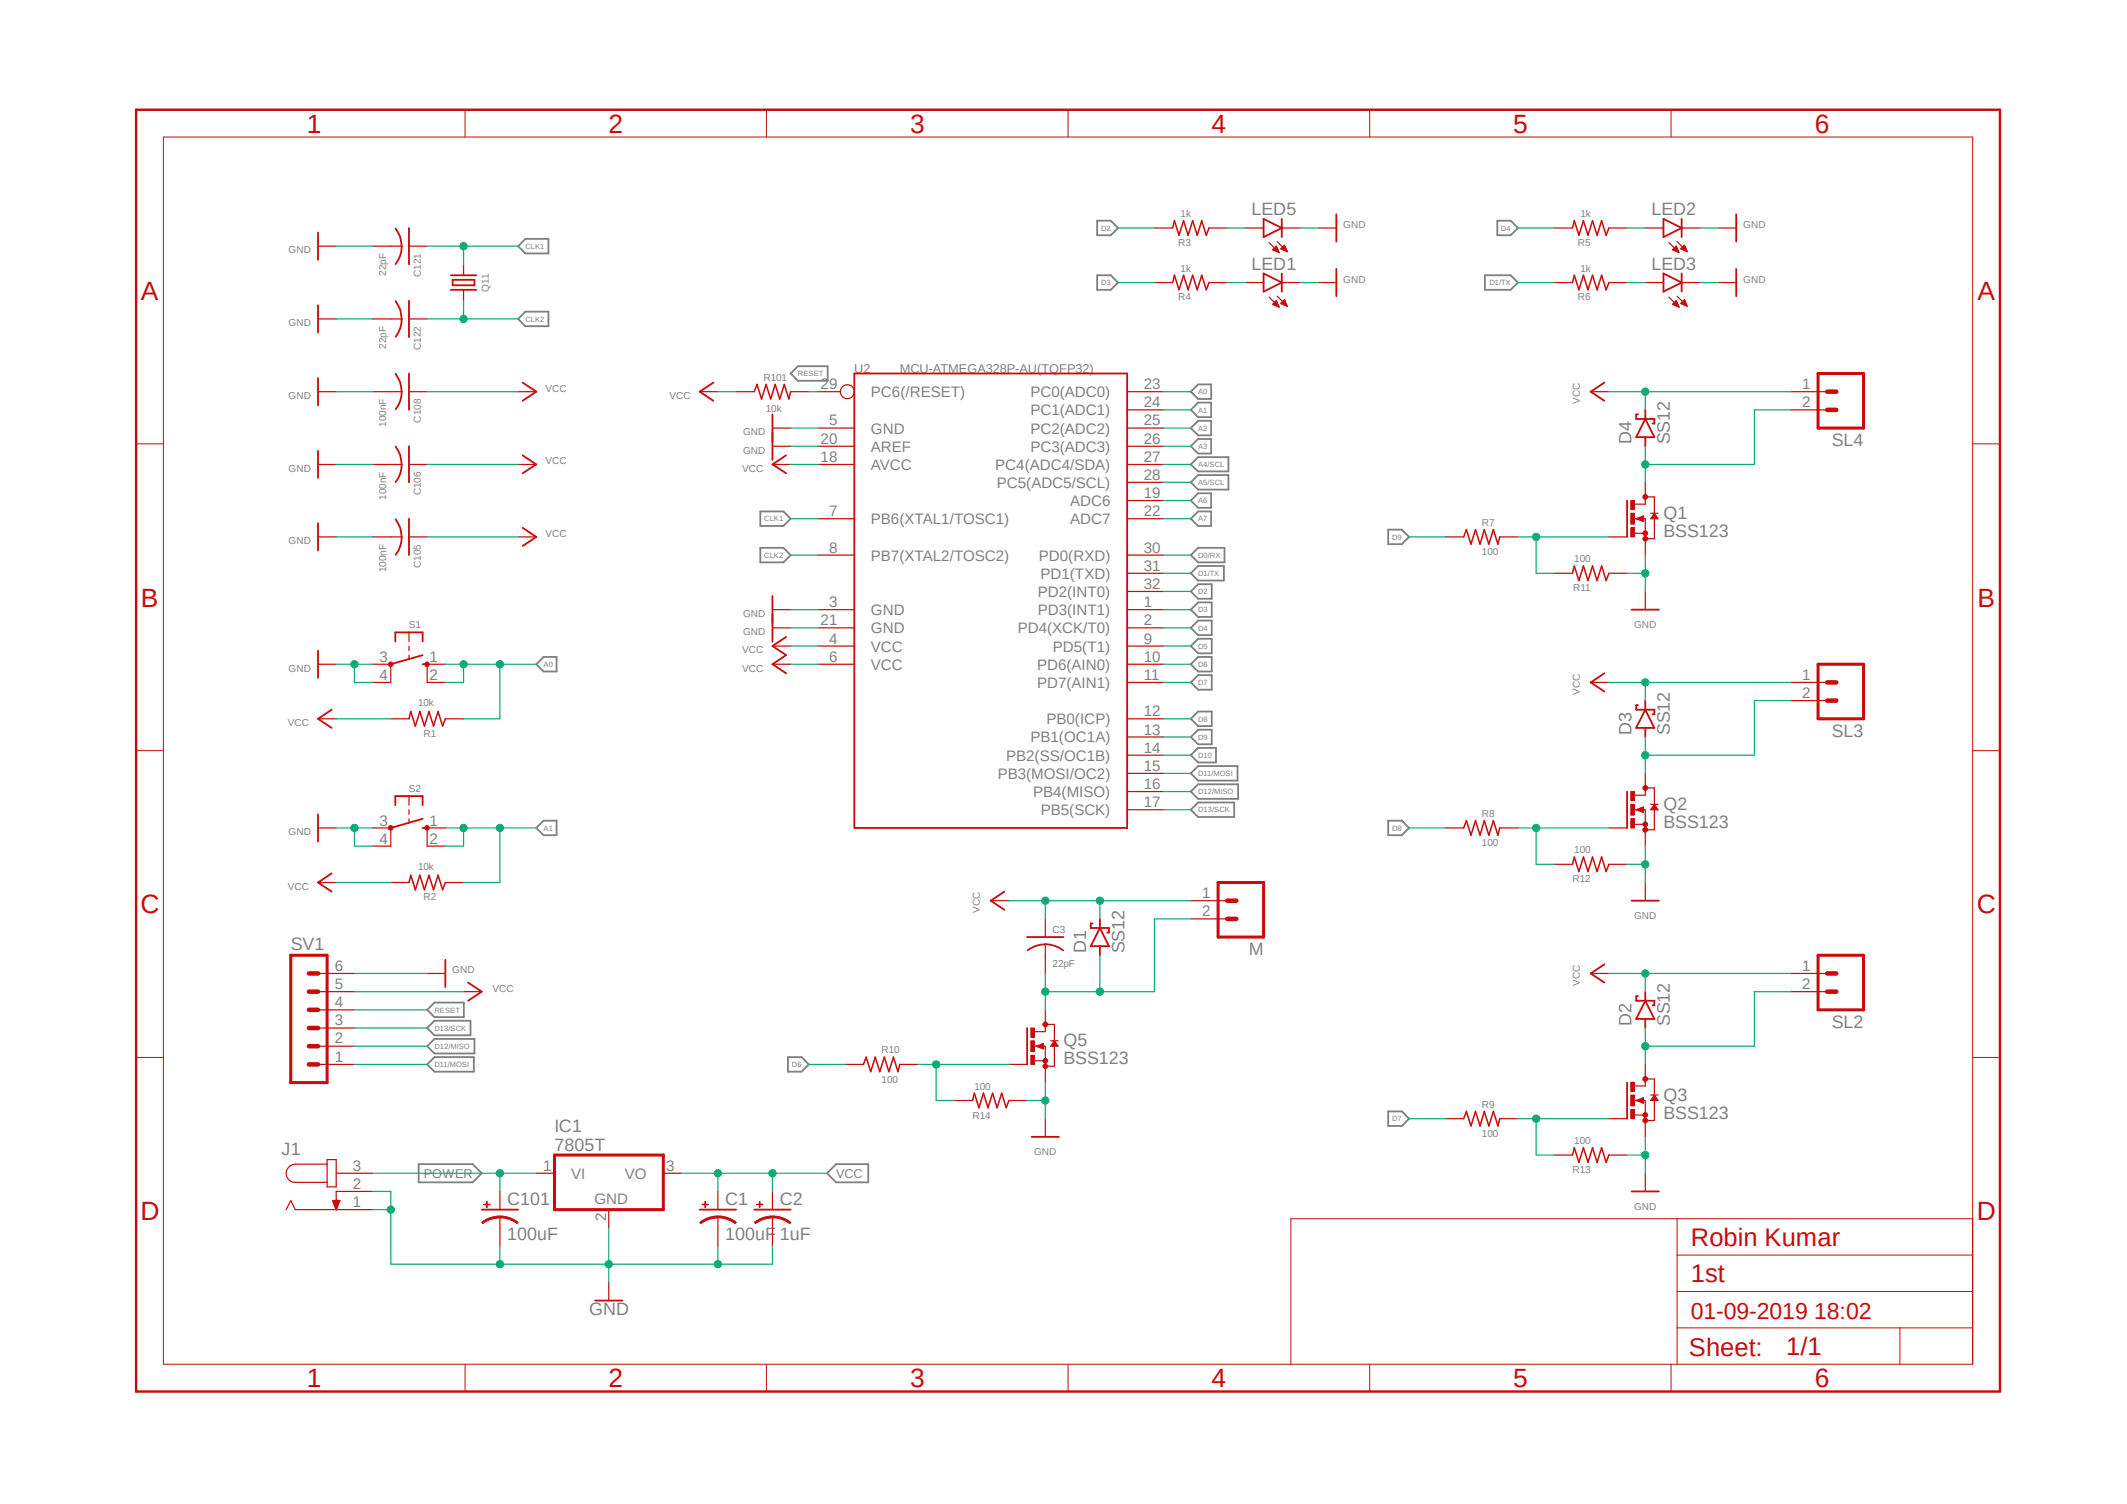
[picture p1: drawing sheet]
<svg xmlns="http://www.w3.org/2000/svg" width="297mm" height="210mm" viewBox="0 0 297 210" stroke-linecap="round" stroke-linejoin="round" font-family="sans-serif">
<path d="M18.5 15l261.2 179.9M279.7 15l-261.2 179.9" fill="none" stroke="#fff" stroke-width=".14"/>
<g fill="none" stroke="#808080" stroke-width=".25">
<path d="M72.3 34.4l1.1-1h3.2v2h-3.2zM153.2 38.4h1.9l1 1.1-1 1h-1.9zM153.2 30.8h1.9l1 1-1 1.1h-1.9zM207.3 38.4h3.6l1.1 1.1-1.1 1h-3.6zM209.1 30.8h1.8l1.1 1-1.1 1.1h-1.8zM73.4 43.5h3.2v2.1h-3.2l-1.1-1.1zM110.4 52.2l1-1.1h4.2v2.1h-4.2zM166.3 54.7l1-1h1.8v2h-1.8zM166.3 57.2l1-1h1.8v2.1h-1.8zM166.3 59.8l1-1h1.8v2h-1.8zM106.2 71.4h3.2l1 1-1 1h-3.2zM106.2 76.5h3.2l1 1-1 1h-3.2z"/>
<path d="M166.3 72.4l1-1h1.8v2h-1.8zM166.3 77.5l1-1h3.7v2h-3.7zM166.3 62.3l1-1h1.8v2h-1.8zM166.3 69.9l1-1h1.8v2h-1.8zM166.3 67.4l1-1.1h4.2v2.1h-4.2zM166.3 64.9l1-1.1h4.2v2h-4.2zM193.8 74h1.9l1.1 1-1.1 1h-1.9zM75.9 91.7h1.8v2.1h-1.8l-1-1zM166.3 80.1l1-1.1h3.6v2.1h-3.6zM166.3 85.1l1-1h1.9v2h-1.9zM166.3 82.6l1-1h1.9v2h-1.9zM166.3 87.7l1-1h1.9v2h-1.9z"/>
<path d="M166.3 90.2l1-1h1.9v2h-1.9zM166.3 92.8l1-1.1h1.9v2.1h-1.9zM166.3 95.3l1-1h1.9v2h-1.9zM74.9 115.6l1-1h1.8v2h-1.8zM166.3 100.4l1-1h1.9v2h-1.9zM166.3 102.9l1-1h1.9v2h-1.9zM166.3 105.5l1-1.1h2.5v2.1h-2.5zM166.3 113.1l1-1h5v2h-5zM166.3 110.5l1-1h5.6v2h-5.6zM166.3 108l1-1h5.5v2h-5.5zM193.8 114.6h1.9l1.1 1-1.1 1h-1.9zM60.7 140h4.1v2h-4.1l-1.1-1z"/>
<path d="M59.6 146.1l1.1-1h5.6v2h-5.6zM60.7 147.6h5.5v2h-5.5l-1.1-1zM60.7 142.5h5v2.1h-5l-1.1-1zM110 147.6h1.9l1 1-1 1h-1.9zM193.8 155.2h1.9l1.1 1-1.1 1h-1.9zM58.5 162.6h7.5l1.3 1.2-1.3 1.3h-7.5zM115.5 163.8l1.3-1.2h4.4v2.5h-4.4z"/>
</g>
<path d="M55.2 31.9a4 4 0 0 1 0 5M57.1 31.8v5.1M62.9 38.4h3.6M63.2 39.1h3.1v.7h-3.1zM55.2 42a4.1 4.1 0 0 1 0 5M57.1 42v5.1M62.9 40.5h3.6M99.6 53.4l-1.9 1.3 1.9 1.3M119.3 52.2h38.1v63.4h-38.1zM67.3 168.9h5" fill="none" stroke="#c90b0b" stroke-width=".25"/>
<g fill="none" stroke="#c90b0b" stroke-width=".17">
<path d="M52 34.4h4.1M57.1 34.4h2.5M64.7 36.9v1.5M52 44.5h4.1M57.1 44.5h2.5M64.7 40.5v1.5M97.7 54.7h2.5M102.8 54.7h2.5M110.4 54.7h2.5M114.2 59.8h5.1M114.2 54.7h3.1M157.4 59.8h5.1"/>
<path d="M157.4 57.2h5.1M157.4 54.7h5.1M114.2 77.5h5.1M114.2 72.4h5.1M114.2 62.3h5.1M114.2 64.9h5.1M157.4 77.5h5.1M157.4 72.4h5.1M157.4 62.3h5.1M157.4 64.9h5.1M157.4 69.9h5.1M157.4 67.4h5.1"/>
<path d="M114.2 85.1h5.1M114.2 87.7h5.1M114.2 90.2h5.1M114.2 92.8h5.1M157.4 85.1h5.1M157.4 87.7h5.1M157.4 90.2h5.1M157.4 92.8h5.1M157.4 95.3h5.1M157.4 82.6h5.1M157.4 80.1h5.1M157.4 113.1h5.1"/>
<path d="M157.4 110.5h5.1M157.4 108h5.1M157.4 105.5h5.1M157.4 102.9h5.1M157.4 100.4h5.1M44.4 138.5h5.1M44.4 135.9h5.1M44.4 148.6h5.1M44.4 146.1h5.1M44.4 143.6h5.1M44.4 141h5.1M69.8 169.9v1.5"/>
<path d="M74.9 163.8h2.5M85 168.9v2.5M92.6 163.8h2.6"/>
<circle cx="118.3" cy="54.7" r=".98"/>
</g>
<path d="M105.3 54.7l.4-1 .6 2 .7-2 .6 2 .6-2 .7 2 .6-2 .7 2 .2-1" fill="none" stroke="#c90b0b" stroke-width=".21"/>
<path d="M40.6 133.4h5.1v17.8h-5.1zM77.4 161.3h15.2v7.6h-15.2z" fill="none" stroke="#c90b0b" stroke-width=".42"/>
<path d="M43.1 138.5h1.3M43.1 135.9h1.3M43.1 143.6h1.3M43.1 146.1h1.3M43.1 148.6h1.3M43.1 141h1.3" fill="none" stroke="#c90b0b" stroke-width=".64"/>
<path d="M69.8 169.8a4 4 0 0 1 2.5 .9l-.1 .2a4.1 4.1 0 0 0-2.4-.8z" fill-rule="evenodd" fill="#c90b0b"/>
<path d="M69.8 169.8a4 4 0 0 1 2.5 .9l-.1 .2a4.1 4.1 0 0 0-2.4-.8z" fill="none" stroke="#c90b0b" stroke-width=".14"/>
<path d="M67.3 170.7a3.6 3.6 0 0 1 2.5-.9v.3a4.1 4.1 0 0 0-2.4 .8z" fill-rule="evenodd" fill="#c90b0b"/>
<path d="M67.3 170.7a3.6 3.6 0 0 1 2.5-.9v.3a4.1 4.1 0 0 0-2.4 .8z" fill="none" stroke="#c90b0b" stroke-width=".14"/>
<path d="M67.6 168.1h.8v.1h-.8z" fill-rule="evenodd" fill="#c90b0b"/>
<path d="M67.6 168.1h.8v.1h-.8z" fill="none" stroke="#c90b0b" stroke-width=".14"/>
<path d="M67.9 167.8h.1v.8h-.1z" fill-rule="evenodd" fill="#c90b0b"/>
<g fill="none" stroke="#c90b0b" stroke-width=".14">
<path d="M22.8 19.1h252.7v171.4h-252.7zM64.9 15.3v3.8M107 15.3v3.8M149.1 15.3v3.8M191.3 15.3v3.8M233.3 15.3v3.8M19 62h3.8M275.5 62h3.8M19 104.8h3.8M275.5 104.8h3.8M19 147.7h3.8M275.5 147.7h3.8"/>
<path d="M67.9 167.8h.1v.8h-.1zM234.2 170.2v20.3M234.2 175.3h41.3M275.5 170.2h-95.2v20.3M64.9 190.5v3.8M107 190.5v3.8M149.1 190.5v3.8M191.3 190.5v3.8M233.3 190.5v3.8M234.2 185.4h41.3M234.2 180.3h41.3M265.3 185.4v5.1"/>
</g>
<g fill="none" stroke="#c90b0b" stroke-width=".17">
<path d="M161.2 39.5h2.5M161.2 31.8h2.5M168.8 39.5h2.6M168.8 31.8h2.6M173.9 39.5h2.5M173.9 31.8h2.5M177.2 33.9l1.4 1.4M177.7 34.8h.7M177.8 34.9h.6M177.8 34.8h.6M177.9 34.7h.5M178 34.6h.3"/>
<path d="M178.1 35h.4M178.1 34.5h.2M178.2 34.4h.1M178.2 34.4l.4 .9-.9-.4zM178.3 35.1h.2M178.4 33.7l1.3 1.4M178.5 35.2h.1M178.9 34.8h.7M178.9 34.8l.8 .3M178.9 34.8l.5-.6 .3 .9M178.9 34.7h.6M179 39.5h2.5"/>
<path d="M179 31.8h2.5M179 34.6h.5M179.1 34.8h.5M179.1 34.5h.4M179.2 34.4h.2M179.3 34.9h.4M179.3 34.3h.1M179.5 35h.2M179.7 35.1h.1M217 39.5h2.6M217 31.8h2.6M224.7 39.5h2.5"/>
<path d="M224.7 31.8h2.5M229.7 39.5h2.6M229.7 31.8h2.6M233 33.9l1.4 1.4M233.6 34.9l.5-.5 .3 .9zM233.6 34.8h.7M233.7 34.8h.5M233.7 34.9h.6M233.8 34.7h.4M233.8 34.6h.3M233.9 35h.5M233.9 34.5h.2"/>
<path d="M234 34.4h.1M234.1 35.1h.3M234.2 33.7l1.4 1.4M234.3 35.2h.1M234.7 34.8l.5-.6 .4 .9zM234.7 34.8h.7M234.8 34.7h.6M234.8 39.5h2.6M234.8 31.8h2.6M234.9 34.6h.5M234.9 34.8h.6M234.9 34.5h.4"/>
<path d="M235 34.4h.3M235.2 34.9h.3M235.2 34.3h.1M235.3 35h.2M235.5 35.1h.1M52 54.7h4.1M57.1 54.7h2.5M72.3 54.7h2.6M177.2 41.5l1.4 1.4M177.7 42.5l.9 .4M177.7 42.5l.5-.5 .4 .9M177.7 42.5h.7"/>
<path d="M177.8 42.4h.6M177.9 42.6h.6M177.9 42.3h.5M178 42.2h.3M178.1 42.1h.2M178.1 42.7h.4M178.1 42h.1M178.3 42.8h.3M178.4 41.4l1.3 1.4M178.5 42.8h.1M178.9 42.4h.7M178.9 42.3h.6"/>
<path d="M179 42.2h.5M179.1 42.1h.4M179.1 42.5h.5M179.2 42h.3M179.2 42h.2M179.3 42.6h.4M179.4 41.9l-.5 .5 .8 .4M179.4 41.9l.3 .9M179.4 41.9h.1M179.5 42.7h.2M233 41.5l1.4 1.4M233.6 42.5h.7"/>
<path d="M233.6 42.5l.8 .4M233.6 42.5l.5-.5 .3 .9M233.7 42.4h.5M233.8 42.6h.5M233.8 42.3h.4M233.8 42.2h.4M233.9 42.1h.2M234 42.7h.4M234 42h.1M234.2 42.8h.2M234.2 41.4l1.4 1.4M234.4 42.8h.1"/>
<path d="M234.8 42.4h.7M234.8 42.3h.6M234.9 42.2h.5M234.9 42.1h.4M235 42.5h.5M235 42h.3M235.1 42h.1M235.2 42.6h.3M235.2 41.9l-.5 .5 .9 .4M235.2 41.9l.4 .9M235.2 41.9h.1M235.4 42.7h.1"/>
<path d="M52 64.9h4.1M52 75h4.1M57.1 64.9h2.5M57.1 75h2.5M72.3 64.9h2.6M72.3 75h2.6M59.6 135.9h2.6M69.8 166.4v2.5M69.8 171.4v2.6M85 179.1v2.5M100.2 169.9v1.5"/>
</g>
<g fill="none" stroke="#c90b0b" stroke-width=".25">
<path d="M176.4 38.2l2.6 1.3-2.6 1.2zM176.4 30.6l2.6 1.2-2.6 1.3zM179 30.6v2.5M179 38.2v2.5M232.3 30.6l2.5 1.2-2.5 1.3zM232.3 38.2l2.5 1.3-2.5 1.2zM234.8 30.6v2.5M234.8 38.2v2.5M55.2 52.2a4 4 0 0 1 0 4.9M57.1 52.2v5M73 53.4l1.9 1.3-1.9 1.3M55.2 62.4a4 4 0 0 1 0 4.9"/>
<path d="M55.2 72.5a4 4 0 0 1 0 5M57.1 62.3v5.1M57.1 72.4v5.1M73 73.7l1.9 1.3-1.9 1.2M73 63.6l1.9 1.3-1.9 1.2M62.2 134v3.8M97.7 168.9h5.1M83.1 181.6h3.8"/>
</g>
<path d="M163.7 39.5l.3-1.1 .6 2.1 .7-2.1 .6 2.1 .6-2.1 .7 2.1 .6-2.1 .6 2.1 .4-1M163.7 31.8l.3-1 .6 2.1 .7-2.1 .6 2.1 .6-2.1 .7 2.1 .6-2.1 .6 2.1 .4-1.1M219.6 31.8l.2-1 .7 2.1 .6-2.1 .6 2.1 .7-2.1 .6 2.1 .6-2.1 .7 2.1 .4-1.1M219.6 39.5l.2-1.1 .7 2.1 .6-2.1 .6 2.1 .7-2.1 .6 2.1 .6-2.1 .7 2.1 .4-1" fill="none" stroke="#c90b0b" stroke-width=".21"/>
<path d="M19 15.3h260.3v179h-260.3z" fill="none" stroke="#c90b0b" stroke-width=".34"/>
<path d="M100.2 169.8a4 4 0 0 1 2.6 .9l-.1 .2a4.1 4.1 0 0 0-2.5-.8z" fill-rule="evenodd" fill="#c90b0b"/>
<path d="M100.2 169.8a4 4 0 0 1 2.6 .9l-.1 .2a4.1 4.1 0 0 0-2.5-.8z" fill="none" stroke="#c90b0b" stroke-width=".14"/>
<path d="M97.7 170.7a3.9 3.9 0 0 1 2.5-.9v.3a4.1 4.1 0 0 0-2.3 .8z" fill-rule="evenodd" fill="#c90b0b"/>
<path d="M97.7 170.7a3.9 3.9 0 0 1 2.5-.9v.3a4.1 4.1 0 0 0-2.3 .8z" fill="none" stroke="#c90b0b" stroke-width=".14"/>
<path d="M98 168.1h.9v.1h-.9z" fill-rule="evenodd" fill="#c90b0b"/>
<path d="M98 168.1h.9v.1h-.9z" fill="none" stroke="#c90b0b" stroke-width=".14"/>
<path d="M98.4 167.8h.1v.8h-.1z" fill-rule="evenodd" fill="#c90b0b"/>
<path d="M98.4 167.8h.1v.8h-.1z" fill="none" stroke="#c90b0b" stroke-width=".14"/>
<path d="M100.2 166.4v2.5M100.2 171.4v2.6M107.9 169.9v1.5" fill="none" stroke="#c90b0b" stroke-width=".17"/>
<path d="M105.3 168.9h5.1" fill="none" stroke="#c90b0b" stroke-width=".25"/>
<path d="M107.9 169.8a4 4 0 0 1 2.5 .9l-.1 .2a4.1 4.1 0 0 0-2.4-.8z" fill-rule="evenodd" fill="#c90b0b"/>
<path d="M107.9 169.8a4 4 0 0 1 2.5 .9l-.1 .2a4.1 4.1 0 0 0-2.4-.8z" fill="none" stroke="#c90b0b" stroke-width=".14"/>
<path d="M105.3 170.7a3.9 3.9 0 0 1 2.6-.9v.3a4.1 4.1 0 0 0-2.4 .8z" fill-rule="evenodd" fill="#c90b0b"/>
<path d="M105.3 170.7a3.9 3.9 0 0 1 2.6-.9v.3a4.1 4.1 0 0 0-2.4 .8z" fill="none" stroke="#c90b0b" stroke-width=".14"/>
<path d="M105.7 168.1h.8v.1h-.8z" fill-rule="evenodd" fill="#c90b0b"/>
<path d="M105.7 168.1h.8v.1h-.8z" fill="none" stroke="#c90b0b" stroke-width=".14"/>
<path d="M106 167.8h.1v.8h-.1z" fill-rule="evenodd" fill="#c90b0b"/>
<path d="M106 167.8h.1v.8h-.1z" fill="none" stroke="#c90b0b" stroke-width=".14"/>
<g fill="none" stroke="#c90b0b" stroke-width=".17">
<path d="M44.4 34.4h2.5M184.1 39.5h2.5M184.1 31.8h2.5M239.9 39.5h2.5M239.9 31.8h2.5M44.4 44.5h2.5M44.4 54.7h2.5M107.9 59.8h2.5M44.4 64.9h2.5M44.4 75h2.5M107.9 62.3h2.5M107.9 64.9h2.5"/>
<path d="M107.9 92.8h2.5M107.9 90.2h2.5M107.9 87.7h2.5M107.9 85.1h2.5M64.7 138.5h2.6M107.9 166.4v2.5M107.9 171.4v2.6"/>
</g>
<g fill="none" stroke="#c90b0b" stroke-width=".25">
<path d="M44.4 32.5v3.8M186.6 29.9v3.8M186.6 37.5v3.9M242.4 29.9v3.8M242.4 37.5v3.9M44.4 42.6v3.8M44.4 52.8v3.8M107.9 57.9v6.3M44.4 62.9v3.8M44.4 73.1v3.8M109.8 63.6l-1.9 1.3 1.9 1.2M107.9 83.2v6.4"/>
<path d="M109.8 88.9l-1.9 1.3 1.9 1.3-1.9 1.3 1.9 1.2M65.4 137.2l1.9 1.3-1.9 1.2"/>
</g>
<path d="M54.3 92.5l.3-.1 .2 .1 .1 .3-.1 .2-.2 .1-.3-.1-.1-.2z" fill-rule="evenodd" fill="#c90b0b"/>
<path d="M54.3 92.5l.3-.1 .2 .1 .1 .3-.1 .2-.2 .1-.3-.1-.1-.2z" fill="none" stroke="#c90b0b" stroke-width=".14"/>
<path d="M59.4 92.5l.2-.1 .3 .1v.3v.2l-.3 .1-.2-.1-.1-.2z" fill-rule="evenodd" fill="#c90b0b"/>
<path d="M59.4 92.5l.2-.1 .3 .1v.3v.2l-.3 .1-.2-.1-.1-.2z" fill="none" stroke="#c90b0b" stroke-width=".14"/>
<path d="M55.2 89.6v-1.3h3.8v1.3M59 92.8h.6M59 91.5l-4.4 1.3" fill="none" stroke="#c90b0b" stroke-width=".25"/>
<path d="M52 92.8h2.6v2.5h-2.6M57.1 88.3v1.3M57.1 90.2v.6M57.1 91.5v.6M62.2 92.8h-2.6v2.5h2.6" fill="none" stroke="#c90b0b" stroke-width=".17"/>
<path d="M54.3 115.4l.3-.1 .2 .1 .1 .2-.1 .2-.2 .2-.3-.2-.1-.2z" fill-rule="evenodd" fill="#c90b0b"/>
<path d="M54.3 115.4l.3-.1 .2 .1 .1 .2-.1 .2-.2 .2-.3-.2-.1-.2z" fill="none" stroke="#c90b0b" stroke-width=".14"/>
<path d="M59.4 115.4l.2-.1 .3 .1v.2v.2l-.3 .2-.2-.2-.1-.2z" fill-rule="evenodd" fill="#c90b0b"/>
<path d="M59.4 115.4l.2-.1 .3 .1v.2v.2l-.3 .2-.2-.2-.1-.2z" fill="none" stroke="#c90b0b" stroke-width=".14"/>
<path d="M227.2 69.9v5.1M228.7 72.4l.7 .3v-.5l-.5 .2M231 71.9l.3 .4h-.5zM44.4 90.8v3.9M46.3 99.1l-1.9 1.3 1.9 1.2M44.4 113.7v3.8M55.2 112.4v-1.2h3.8v1.2M59 115.6h.6M59 114.3l-4.4 1.3M46.3 122l-1.9 1.2 1.9 1.3" fill="none" stroke="#c90b0b" stroke-width=".25"/>
<g fill="none" stroke="#c90b0b" stroke-width=".17">
<path d="M228.2 74.5h1.5M228.5 72.4l1-.3v.7zM229.7 69.4h1.3v5.8h-1.3v-2.8h-1.5M229.7 69.9v.5h-1.5M230.5 71.7h1M231 71.7l.5 .7h-1zM44.4 92.8h2.5M44.4 115.6h2.5M44.4 100.4h2.5M52 115.6h2.6v2.6h-2.6M54.6 100.4h2.5M57.1 111.2v1.2"/>
<path d="M57.1 113.1v.6M57.1 114.3v.7M62.2 115.6h-2.6v2.6h2.6M62.2 100.4h2.5M44.4 123.2h2.5M54.6 123.2h2.5M62.2 123.2h2.5M40 168.9l.6-1.3 .6 1.3h10.8M45.7 162.6h-4.5a1.27 1.27 0 0 0-1.2 1.2 1.27 1.27 0 0 0 1.2 1.3h4.5M45.7 161.9h1.2v3.8h-1.2zM46.4 167.6h1.1l-.6 1.3zM46.5 167.8h.9"/>
<path d="M46.5 167.9h.8M46.5 167.9h.9M46.6 168h.7M46.6 168.1h.7M46.7 168.2h.5M46.7 168.3h.5M46.7 168.4h.4M46.7 168.4h.5M46.8 168.5h.3M46.8 168.7h.2M46.9 168.7h.1M46.9 168.8h.1"/>
<path d="M46.9 163.8h5.1M46.9 168.9l.1 .1M52 166.4h-5.1v2.5"/>
</g>
<path d="M57.1 100.4l.3-1 .6 2 .6-2 .7 2 .6-2 .6 2 .7-2 .6 2 .4-1M57.1 123.2l.3-1 .6 2 .6-2 .7 2 .6-2 .6 2 .7-2 .6 2 .4-1" fill="none" stroke="#c90b0b" stroke-width=".21"/>
<circle cx="229.7" cy="75.2" r=".33" fill="#c90b0b"/>
<circle cx="229.7" cy="75.2" r=".33" fill="none" stroke="#c90b0b" stroke-width=".14"/>
<circle cx="229.7" cy="74.5" r=".33" fill="#c90b0b"/>
<circle cx="229.7" cy="74.5" r=".33" fill="none" stroke="#c90b0b" stroke-width=".14"/>
<circle cx="229.7" cy="69.4" r=".33" fill="#c90b0b"/>
<circle cx="229.7" cy="69.4" r=".33" fill="none" stroke="#c90b0b" stroke-width=".14"/>
<path d="M227.7 69.9h.5v1.3h-.5z" fill-rule="evenodd" fill="#c90b0b"/>
<path d="M227.7 69.9h.5v1.3h-.5z" fill="none" stroke="#c90b0b" stroke-width=".14"/>
<path d="M227.7 73.7h.5v1.3h-.5z" fill-rule="evenodd" fill="#c90b0b"/>
<path d="M227.7 73.7h.5v1.3h-.5z" fill="none" stroke="#c90b0b" stroke-width=".14"/>
<path d="M227.7 71.7h.5v1.5h-.5z" fill-rule="evenodd" fill="#c90b0b"/>
<path d="M227.7 71.7h.5v1.5h-.5z" fill="none" stroke="#c90b0b" stroke-width=".14"/>
<path d="M224.7 75h2.5M229.7 67.4v2.5M229.7 75v2.5M228.2 115.1h1.5M228.5 113.1l1-.4v.8zM229.7 110.5v.5h-1.5M229.7 110h1.3v5.9h-1.3v-2.8h-1.5M230.5 112.3h1M231 112.3l.5 .8h-1z" fill="none" stroke="#c90b0b" stroke-width=".17"/>
<path d="M227.2 110.5v5.1M228.7 113.1l.7 .2v-.5l-.5 .3M231 112.6l.3 .3h-.5z" fill="none" stroke="#c90b0b" stroke-width=".25"/>
<circle cx="229.7" cy="115.9" r=".33" fill="#c90b0b"/>
<circle cx="229.7" cy="115.9" r=".33" fill="none" stroke="#c90b0b" stroke-width=".14"/>
<circle cx="229.7" cy="115.1" r=".33" fill="#c90b0b"/>
<circle cx="229.7" cy="115.1" r=".33" fill="none" stroke="#c90b0b" stroke-width=".14"/>
<circle cx="229.7" cy="110" r=".33" fill="#c90b0b"/>
<circle cx="229.7" cy="110" r=".33" fill="none" stroke="#c90b0b" stroke-width=".14"/>
<path d="M227.7 110.5h.5v1.3h-.5z" fill-rule="evenodd" fill="#c90b0b"/>
<path d="M227.7 110.5h.5v1.3h-.5z" fill="none" stroke="#c90b0b" stroke-width=".14"/>
<path d="M227.7 114.3h.5v1.3h-.5z" fill-rule="evenodd" fill="#c90b0b"/>
<path d="M227.7 114.3h.5v1.3h-.5z" fill="none" stroke="#c90b0b" stroke-width=".14"/>
<path d="M227.7 112.3h.5v1.5h-.5z" fill-rule="evenodd" fill="#c90b0b"/>
<path d="M227.7 112.3h.5v1.5h-.5z" fill="none" stroke="#c90b0b" stroke-width=".14"/>
<path d="M224.7 115.6h2.5M229.7 108v2.5M229.7 115.6v2.6M228.2 155.7h1.5M228.5 153.7l1-.4v.8zM229.7 151.2v.4h-1.5M229.7 150.7h1.3v5.8h-1.3v-2.8h-1.5M230.5 152.9h1M231 152.9l.5 .8h-1z" fill="none" stroke="#c90b0b" stroke-width=".17"/>
<path d="M227.2 151.2v5M228.7 153.7l.7 .2v-.5l-.5 .3M231 153.2l.3 .3h-.5z" fill="none" stroke="#c90b0b" stroke-width=".25"/>
<circle cx="229.7" cy="156.5" r=".33" fill="#c90b0b"/>
<circle cx="229.7" cy="156.5" r=".33" fill="none" stroke="#c90b0b" stroke-width=".14"/>
<circle cx="229.7" cy="155.7" r=".33" fill="#c90b0b"/>
<circle cx="229.7" cy="155.7" r=".33" fill="none" stroke="#c90b0b" stroke-width=".14"/>
<circle cx="229.7" cy="150.7" r=".33" fill="#c90b0b"/>
<circle cx="229.7" cy="150.7" r=".33" fill="none" stroke="#c90b0b" stroke-width=".14"/>
<path d="M227.7 151.1h.5v1.3h-.5z" fill-rule="evenodd" fill="#c90b0b"/>
<path d="M227.7 151.1h.5v1.3h-.5z" fill="none" stroke="#c90b0b" stroke-width=".14"/>
<path d="M227.7 154.9h.5v1.3h-.5z" fill-rule="evenodd" fill="#c90b0b"/>
<path d="M227.7 154.9h.5v1.3h-.5z" fill="none" stroke="#c90b0b" stroke-width=".14"/>
<path d="M227.7 152.9h.5v1.5h-.5z" fill-rule="evenodd" fill="#c90b0b"/>
<path d="M227.7 152.9h.5v1.5h-.5z" fill="none" stroke="#c90b0b" stroke-width=".14"/>
<path d="M144.4 148.1h1.6M144.7 146.1l1-.4v.8zM146 143h1.2v5.9h-1.2v-2.8h-1.6M146 143.6v.5h-1.6M146.7 145.3h1M147.2 145.3l.5 .8h-1zM224.7 156.2h2.5M229.7 148.6v2.6M229.7 156.2v2.5" fill="none" stroke="#c90b0b" stroke-width=".17"/>
<path d="M143.4 143.6v5M144.9 146.1l.7 .2v-.5l-.5 .3M147.2 145.6l.3 .4h-.5z" fill="none" stroke="#c90b0b" stroke-width=".25"/>
<circle cx="146" cy="148.9" r=".33" fill="#c90b0b"/>
<circle cx="146" cy="148.9" r=".33" fill="none" stroke="#c90b0b" stroke-width=".14"/>
<circle cx="146" cy="148.1" r=".33" fill="#c90b0b"/>
<circle cx="146" cy="148.1" r=".33" fill="none" stroke="#c90b0b" stroke-width=".14"/>
<circle cx="146" cy="143" r=".33" fill="#c90b0b"/>
<circle cx="146" cy="143" r=".33" fill="none" stroke="#c90b0b" stroke-width=".14"/>
<path d="M143.9 143.6h.5v1.2h-.5z" fill-rule="evenodd" fill="#c90b0b"/>
<path d="M143.9 143.6h.5v1.2h-.5z" fill="none" stroke="#c90b0b" stroke-width=".14"/>
<path d="M143.9 147.4h.5v1.2h-.5z" fill-rule="evenodd" fill="#c90b0b"/>
<path d="M143.9 147.4h.5v1.2h-.5z" fill="none" stroke="#c90b0b" stroke-width=".14"/>
<path d="M143.9 145.3h.5v1.6h-.5z" fill-rule="evenodd" fill="#c90b0b"/>
<path d="M143.9 145.3h.5v1.6h-.5z" fill="none" stroke="#c90b0b" stroke-width=".14"/>
<g fill="none" stroke="#c90b0b" stroke-width=".17">
<path d="M222.1 54.7h2.6M250.1 54.7h5M250.1 57.2h5M201.8 75h2.6M209.4 75h2.6M217 80.1h2.6M222.1 95.3h2.6M224.7 80.1h2.5M229.7 82.6v2.5M250.1 95.3h5M250.1 97.8h5M201.8 115.6h2.6"/>
<path d="M209.4 115.6h2.6M138.3 125.8h2.6M146 128.3v2.6M146 131.9v4M166.3 125.8h5.1M166.3 128.3h5.1M217 120.7h2.6M222.1 135.9h2.6M224.7 120.7h2.5M229.7 123.2v2.6M250.1 135.9h5M250.1 138.5h5"/>
<path d="M118 148.6h2.6M125.6 148.6h2.6M133.3 153.7h2.5M140.9 148.6h2.5M140.9 153.7h2.5M146 141v2.6M146 148.6v2.6M146 156.2v2.5M201.8 156.2h2.6M209.4 156.2h2.6M217 161.3h2.6M224.7 161.3h2.5"/>
<path d="M229.7 163.8v2.6"/>
</g>
<path d="M204.4 75l.4-1 .6 2 .6-2 .7 2 .6-2 .6 2 .6-2 .7 2 .2-1M219.6 80.1l.2-1.1 .7 2.1 .6-2.1 .6 2.1 .7-2.1 .6 2.1 .6-2.1 .7 2.1 .4-1M204.4 115.6l.4-1 .6 2 .6-2 .7 2 .6-2 .6 2 .6-2 .7 2 .2-1M219.6 120.7l.2-1 .7 2 .6-2 .6 2 .7-2 .6 2 .6-2 .7 2 .4-1M120.6 148.6l.3-1 .7 2 .6-2 .7 2 .6-2 .6 2 .7-2 .6 2 .2-1M135.8 153.7l.3-1 .6 2 .6-2 .7 2 .6-2 .6 2 .7-2 .6 2 .4-1M204.4 156.2l.4-1 .6 2 .6-2 .7 2 .6-2 .6 2 .6-2 .7 2 .2-1M219.6 161.3l.2-1 .7 2 .6-2 .6 2 .7-2 .6 2 .6-2 .7 2 .4-1" fill="none" stroke="#c90b0b" stroke-width=".21"/>
<g fill="none" stroke="#c90b0b" stroke-width=".25">
<path d="M224 53.4l-1.9 1.3 1.9 1.3M228.7 57.9h-.2v.6h2.5v.6h-.2M229.7 57.2v1.3M229.7 58.5l1.3 2.5h-2.5zM229.7 61v1.3M224 94l-1.9 1.3 1.9 1.3M227.8 85.1h3.8M228.7 98.5h-.2v.6h2.5v.6h-.2M229.7 97.8v1.3M229.7 99.1l1.3 2.5h-2.5zM229.7 101.6v1.3M140.3 124.5l-2 1.3 2 1.2"/>
<path d="M143.4 130.9h5.1M146 131.8a4.5 4.5 0 0 1 2.5 .9M146 131.9a4.1 4.1 0 0 0-2.5 .8M152.6 128.9h-.3v.7h2.6v.6h-.3M153.6 129.6l1.3 2.5h-2.6zM153.6 128.3v1.3M153.6 132.1v1.3M224 134.7l-1.9 1.2 1.9 1.3M227.8 125.8h3.8M228.7 139.1h-.2v.6h2.5v.7h-.2M229.7 139.7l1.3 2.6h-2.5zM229.7 138.5v1.2"/>
<path d="M144.1 158.7h3.8M229.7 142.3v1.3M227.8 166.4h3.8"/>
</g>
<path d="M253.9 52.2h6.3v7.6h-6.3zM253.9 92.8h6.3v7.6h-6.3zM170.1 123.2h6.3v7.7h-6.3zM253.9 133.4h6.3v7.6h-6.3z" fill="none" stroke="#c90b0b" stroke-width=".42"/>
<path d="M255.1 57.2h1.3M255.1 54.7h1.3M255.1 97.8h1.3M255.1 95.3h1.3M171.4 128.3h1.2M171.4 125.8h1.2M255.1 138.5h1.3M255.1 135.9h1.3" fill="none" stroke="#c90b0b" stroke-width=".64"/>
<path d="M59.6 34.4h12.7M64.7 34.4v2.5M110.4 72.4h3.8" fill="none" stroke="#0dab76" stroke-width=".17"/>
<circle cx="64.7" cy="34.4" r=".51" fill="#0dab76"/>
<circle cx="64.7" cy="34.4" r=".51" fill="none" stroke="#0dab76" stroke-width=".14"/>
<path d="M59.6 44.5h12.7M64.7 42v2.5M110.4 77.5h3.8" fill="none" stroke="#0dab76" stroke-width=".17"/>
<circle cx="64.7" cy="44.5" r=".51" fill="#0dab76"/>
<circle cx="64.7" cy="44.5" r=".51" fill="none" stroke="#0dab76" stroke-width=".14"/>
<path d="M59.6 54.7h12.7M100.2 54.7h2.6M59.6 64.9h12.7M59.6 75h12.7M110.4 64.9h3.8M110.4 90.2h3.8M110.4 92.8h3.8M49.5 138.5h15.2M95.2 163.8h12.7v2.6" fill="none" stroke="#0dab76" stroke-width=".17"/>
<circle cx="107.9" cy="163.8" r=".51" fill="#0dab76"/>
<circle cx="107.9" cy="163.8" r=".51" fill="none" stroke="#0dab76" stroke-width=".14"/>
<path d="M100.2 163.8v2.6" fill="none" stroke="#0dab76" stroke-width=".17"/>
<circle cx="100.2" cy="163.8" r=".51" fill="#0dab76"/>
<circle cx="100.2" cy="163.8" r=".51" fill="none" stroke="#0dab76" stroke-width=".14"/>
<path d="M46.9 100.4h7.7M46.9 123.2h7.7M140.9 125.8h25.4M146 125.8v2.5M107.9 163.8h7.6" fill="none" stroke="#0dab76" stroke-width=".17"/>
<circle cx="146" cy="125.8" r=".51" fill="#0dab76"/>
<circle cx="146" cy="125.8" r=".51" fill="none" stroke="#0dab76" stroke-width=".14"/>
<path d="M153.6 125.8v2.5" fill="none" stroke="#0dab76" stroke-width=".17"/>
<circle cx="153.6" cy="125.8" r=".51" fill="#0dab76"/>
<circle cx="153.6" cy="125.8" r=".51" fill="none" stroke="#0dab76" stroke-width=".14"/>
<path d="M224.7 135.9h25.4M229.7 135.9v2.6" fill="none" stroke="#0dab76" stroke-width=".17"/>
<circle cx="229.7" cy="135.9" r=".51" fill="#0dab76"/>
<circle cx="229.7" cy="135.9" r=".51" fill="none" stroke="#0dab76" stroke-width=".14"/>
<path d="M224.7 95.3h25.4M229.7 95.3v2.5" fill="none" stroke="#0dab76" stroke-width=".17"/>
<circle cx="229.7" cy="95.3" r=".51" fill="#0dab76"/>
<circle cx="229.7" cy="95.3" r=".51" fill="none" stroke="#0dab76" stroke-width=".14"/>
<path d="M224.7 54.7h25.4M229.7 54.7v2.5" fill="none" stroke="#0dab76" stroke-width=".17"/>
<circle cx="229.7" cy="54.7" r=".51" fill="#0dab76"/>
<circle cx="229.7" cy="54.7" r=".51" fill="none" stroke="#0dab76" stroke-width=".14"/>
<path d="M110.4 59.8h3.8M110.4 62.3h3.8M110.4 85.1h3.8M110.4 87.7h3.8M69.8 174v2.5h38.1M85 171.4v5.1" fill="none" stroke="#0dab76" stroke-width=".17"/>
<circle cx="85" cy="176.5" r=".51" fill="#0dab76"/>
<circle cx="85" cy="176.5" r=".51" fill="none" stroke="#0dab76" stroke-width=".14"/>
<path d="M85 176.5v2.6M100.2 174v2.5M107.9 174v2.5" fill="none" stroke="#0dab76" stroke-width=".17"/>
<circle cx="100.2" cy="176.5" r=".51" fill="#0dab76"/>
<circle cx="100.2" cy="176.5" r=".51" fill="none" stroke="#0dab76" stroke-width=".14"/>
<path d="M52 166.4h2.6v10.1h15.2" fill="none" stroke="#0dab76" stroke-width=".17"/>
<circle cx="69.8" cy="176.5" r=".51" fill="#0dab76"/>
<circle cx="69.8" cy="176.5" r=".51" fill="none" stroke="#0dab76" stroke-width=".14"/>
<path d="M52 168.9h2.6" fill="none" stroke="#0dab76" stroke-width=".17"/>
<circle cx="54.6" cy="168.9" r=".51" fill="#0dab76"/>
<circle cx="54.6" cy="168.9" r=".51" fill="none" stroke="#0dab76" stroke-width=".14"/>
<path d="M46.9 34.4h5.1M181.5 39.5h2.6M181.5 31.8h2.6M237.4 39.5h2.5M237.4 31.8h2.5M46.9 44.5h5.1M46.9 54.7h5.1M46.9 64.9h5.1M46.9 75h5.1M46.9 92.8h5.1M49.5 92.8v2.5M49.5 135.9h10.1" fill="none" stroke="#0dab76" stroke-width=".17"/>
<circle cx="49.5" cy="92.8" r=".51" fill="#0dab76"/>
<circle cx="49.5" cy="92.8" r=".51" fill="none" stroke="#0dab76" stroke-width=".14"/>
<path d="M49.5 95.3h2.5M46.9 115.6h5.1M49.5 115.6v2.6" fill="none" stroke="#0dab76" stroke-width=".17"/>
<circle cx="49.5" cy="115.6" r=".51" fill="#0dab76"/>
<circle cx="49.5" cy="115.6" r=".51" fill="none" stroke="#0dab76" stroke-width=".14"/>
<path d="M49.5 118.2h2.5M143.4 153.7h2.6M146 151.2v5" fill="none" stroke="#0dab76" stroke-width=".17"/>
<circle cx="146" cy="153.7" r=".51" fill="#0dab76"/>
<circle cx="146" cy="153.7" r=".51" fill="none" stroke="#0dab76" stroke-width=".14"/>
<path d="M229.7 158.7v5.1M227.2 161.3h2.5" fill="none" stroke="#0dab76" stroke-width=".17"/>
<circle cx="229.7" cy="161.3" r=".51" fill="#0dab76"/>
<circle cx="229.7" cy="161.3" r=".51" fill="none" stroke="#0dab76" stroke-width=".14"/>
<path d="M229.7 118.2v5M227.2 120.7h2.5" fill="none" stroke="#0dab76" stroke-width=".17"/>
<circle cx="229.7" cy="120.7" r=".51" fill="#0dab76"/>
<circle cx="229.7" cy="120.7" r=".51" fill="none" stroke="#0dab76" stroke-width=".14"/>
<path d="M229.7 77.5v5.1M227.2 80.1h2.5" fill="none" stroke="#0dab76" stroke-width=".17"/>
<circle cx="229.7" cy="80.1" r=".51" fill="#0dab76"/>
<circle cx="229.7" cy="80.1" r=".51" fill="none" stroke="#0dab76" stroke-width=".14"/>
<g fill="none" stroke="#0dab76" stroke-width=".17">
<path d="M156.1 39.5h5.1M156.1 31.8h5.1M212 39.5h5M212 31.8h5M112.9 54.7h1.3M162.5 59.8h3.8M162.5 57.2h3.8M162.5 77.5h3.8M162.5 72.4h3.8M162.5 69.9h3.8M162.5 67.4h3.8M162.5 64.9h3.8"/>
<path d="M162.5 62.3h3.8M162.5 80.1h3.8M162.5 82.6h3.8M162.5 85.1h3.8M162.5 87.7h3.8M162.5 90.2h3.8M162.5 92.8h3.8M162.5 95.3h3.8M62.2 115.6h7.6M64.7 115.6v2.6h-2.5M49.5 141h10.1M112.9 148.6h5.1"/>
<path d="M196.8 156.2h5"/>
</g>
<circle cx="64.7" cy="115.6" r=".51" fill="#0dab76"/>
<circle cx="64.7" cy="115.6" r=".51" fill="none" stroke="#0dab76" stroke-width=".14"/>
<path d="M74.9 115.6h-5.1v7.6h-5.1" fill="none" stroke="#0dab76" stroke-width=".17"/>
<circle cx="69.8" cy="115.6" r=".51" fill="#0dab76"/>
<circle cx="69.8" cy="115.6" r=".51" fill="none" stroke="#0dab76" stroke-width=".14"/>
<path d="M162.5 54.7h3.8M196.8 75h5M62.2 92.8h7.6M64.7 92.8v2.5h-2.5M162.5 100.4h3.8M162.5 102.9h3.8M162.5 105.5h3.8M162.5 113.1h3.8M196.8 115.6h5M49.5 143.6h10.1" fill="none" stroke="#0dab76" stroke-width=".17"/>
<circle cx="64.7" cy="92.8" r=".51" fill="#0dab76"/>
<circle cx="64.7" cy="92.8" r=".51" fill="none" stroke="#0dab76" stroke-width=".14"/>
<path d="M74.9 92.8h-5.1v7.6h-5.1" fill="none" stroke="#0dab76" stroke-width=".17"/>
<circle cx="69.8" cy="92.8" r=".51" fill="#0dab76"/>
<circle cx="69.8" cy="92.8" r=".51" fill="none" stroke="#0dab76" stroke-width=".14"/>
<path d="M74.9 163.8h-5.1v2.6" fill="none" stroke="#0dab76" stroke-width=".17"/>
<circle cx="69.8" cy="163.8" r=".51" fill="#0dab76"/>
<circle cx="69.8" cy="163.8" r=".51" fill="none" stroke="#0dab76" stroke-width=".14"/>
<path d="M171.4 39.5h2.5M171.4 31.8h2.5M227.2 39.5h2.5M227.2 31.8h2.5M162.5 110.5h3.8M162.5 108h3.8M49.5 146.1h10.1M49.5 148.6h10.1M128.2 148.6h12.7M130.7 148.6v5.1h2.6M52 163.8h17.8" fill="none" stroke="#0dab76" stroke-width=".17"/>
<circle cx="130.7" cy="148.6" r=".51" fill="#0dab76"/>
<circle cx="130.7" cy="148.6" r=".51" fill="none" stroke="#0dab76" stroke-width=".14"/>
<path d="M212 156.2h12.7M214.5 156.2v5.1h2.5" fill="none" stroke="#0dab76" stroke-width=".17"/>
<circle cx="214.5" cy="156.2" r=".51" fill="#0dab76"/>
<circle cx="214.5" cy="156.2" r=".51" fill="none" stroke="#0dab76" stroke-width=".14"/>
<path d="M212 115.6h12.7M214.5 115.6v5.1h2.5" fill="none" stroke="#0dab76" stroke-width=".17"/>
<circle cx="214.5" cy="115.6" r=".51" fill="#0dab76"/>
<circle cx="214.5" cy="115.6" r=".51" fill="none" stroke="#0dab76" stroke-width=".14"/>
<path d="M212 75h12.7M214.5 75v5.1h2.5" fill="none" stroke="#0dab76" stroke-width=".17"/>
<circle cx="214.5" cy="75" r=".51" fill="#0dab76"/>
<circle cx="214.5" cy="75" r=".51" fill="none" stroke="#0dab76" stroke-width=".14"/>
<path d="M146 135.9v5.1M161.2 128.3v10.2h-15.2" fill="none" stroke="#0dab76" stroke-width=".17"/>
<circle cx="146" cy="138.5" r=".51" fill="#0dab76"/>
<circle cx="146" cy="138.5" r=".51" fill="none" stroke="#0dab76" stroke-width=".14"/>
<path d="M153.6 133.4v5.1M161.2 128.3h5.1" fill="none" stroke="#0dab76" stroke-width=".17"/>
<circle cx="153.6" cy="138.5" r=".51" fill="#0dab76"/>
<circle cx="153.6" cy="138.5" r=".51" fill="none" stroke="#0dab76" stroke-width=".14"/>
<path d="M229.7 143.6v5M229.7 146.1h15.3" fill="none" stroke="#0dab76" stroke-width=".17"/>
<circle cx="229.7" cy="146.1" r=".51" fill="#0dab76"/>
<circle cx="229.7" cy="146.1" r=".51" fill="none" stroke="#0dab76" stroke-width=".14"/>
<path d="M250.1 97.8h-5.1v7.7h-15.3M229.7 102.9v5.1M250.1 138.5h-5.1v7.6" fill="none" stroke="#0dab76" stroke-width=".17"/>
<circle cx="229.7" cy="105.5" r=".51" fill="#0dab76"/>
<circle cx="229.7" cy="105.5" r=".51" fill="none" stroke="#0dab76" stroke-width=".14"/>
<path d="M245 57.2v7.7h-15.3M229.7 62.3v5.1" fill="none" stroke="#0dab76" stroke-width=".17"/>
<circle cx="229.7" cy="64.9" r=".51" fill="#0dab76"/>
<circle cx="229.7" cy="64.9" r=".51" fill="none" stroke="#0dab76" stroke-width=".14"/>
<path d="M245 57.2h5.1" fill="none" stroke="#0dab76" stroke-width=".17"/>
<g font-size="3.7" fill="#c90b0b">
<text x="42.8" y="18.5">1</text>
<text x="85" y="18.5">2</text>
<text x="127.1" y="18.5">3</text>
<text x="169.2" y="18.5">4</text>
<text x="211.3" y="18.5">5</text>
<text x="253.4" y="18.5">6</text>
<text x="19.7" y="41.9">A</text>
<text x="276.1" y="41.9">A</text>
<text x="19.7" y="84.7">B</text>
<text x="276.1" y="84.7">B</text>
<text x="19.6" y="127.5">C</text>
<text x="276.1" y="127.5">C</text>
<text x="19.6" y="170.4">D</text>
<text x="276.1" y="170.4">D</text>
<text x="42.8" y="193.7">1</text>
<text x="85" y="193.7">2</text>
<text x="127.1" y="193.7">3</text>
<text x="169.2" y="193.7">4</text>
<text x="211.3" y="193.7">5</text>
<text x="253.4" y="193.7">6</text>
</g>
<g font-size="3.6" fill="#c90b0b">
<text x="236.1" y="174">Robin Kumar</text>
<text x="236.1" y="179.1">1st</text>
<text x="235.8" y="189.4">Sheet:</text>
<text x="249.4" y="189.2">1/1</text>
</g>
<text font-size="3.2" fill="#c90b0b" x="236.1" y="184.1">01-09-2019 18:02</text>
<g font-size="2.5" fill="#808080">
<text x="174.8" y="30.1">LED5</text>
<text x="230.6" y="30.1">LED2</text>
<text x="174.8" y="37.7">LED1</text>
<text x="230.6" y="37.7">LED3</text>
<text x="227.8" y="62.1" transform="rotate(-90 227.8 62.1)">D4</text>
<text x="233.2" y="62.1" transform="rotate(-90 233.2 62.1)">SS12</text>
<text x="255.8" y="62.3">SL4</text>
<text x="232.3" y="75">BSS123</text>
<text x="232.3" y="72.4">Q1</text>
<text x="227.8" y="102.7" transform="rotate(-90 227.8 102.7)">D3</text>
<text x="233.2" y="102.7" transform="rotate(-90 233.2 102.7)">SS12</text>
<text x="255.8" y="102.9">SL3</text>
<text x="232.3" y="113.1">Q2</text>
<text x="232.3" y="115.6">BSS123</text>
<text x="40.6" y="132.6">SV1</text>
<text x="151.7" y="133.1" transform="rotate(-90 151.7 133.1)">D1</text>
<text x="157" y="133.1" transform="rotate(-90 157 133.1)">SS12</text>
<text x="174.4" y="133.4">M</text>
<text x="227.8" y="143.3" transform="rotate(-90 227.8 143.3)">D2</text>
<text x="233.2" y="143.3" transform="rotate(-90 233.2 143.3)">SS12</text>
<text x="255.8" y="143.6">SL2</text>
<text x="148.5" y="148.6">BSS123</text>
<text x="148.5" y="146.1">Q5</text>
<text x="232.3" y="153.7">Q3</text>
<text x="39.3" y="161.3">J1</text>
<text x="77.4" y="160.7">7805T</text>
<text x="77.4" y="158.1">IC1</text>
<text x="232.3" y="156.2">BSS123</text>
<text x="70.8" y="173.1">100uF</text>
<text x="70.8" y="168.3">C101</text>
<text x="101.3" y="173.1">100uF 1uF</text>
<text x="101.3" y="168.3">C1</text>
<text x="108.9" y="168.3">C2</text>
<text x="82.3" y="183.6">GND</text>
</g>
<g font-size="2.1" fill="#808080">
<text x="114.6" y="54.3">29</text>
<text x="115.8" y="59.4">5</text>
<text x="121.6" y="55.5">PC6(/RESET)</text>
<text x="143.9" y="58">PC1(ADC1)</text>
<text x="143.9" y="55.5">PC0(ADC0)</text>
<text x="159.7" y="59.4">25</text>
<text x="159.7" y="56.9">24</text>
<text x="159.7" y="54.3">23</text>
<text x="251.6" y="54.3">1</text>
<text x="251.6" y="56.9">2</text>
<text x="114.6" y="61.9">20</text>
<text x="114.6" y="64.5">18</text>
<text x="121.6" y="60.5">GND</text>
<text x="121.6" y="63.1">AREF</text>
<text x="121.6" y="65.6">AVCC</text>
<text x="139" y="65.6">PC4(ADC4/SDA)</text>
<text x="143.9" y="63.1">PC3(ADC3)</text>
<text x="143.9" y="60.5">PC2(ADC2)</text>
<text x="159.7" y="64.5">27</text>
<text x="159.7" y="61.9">26</text>
<text x="139.2" y="68.2">PC5(ADC5/SCL)</text>
<text x="149.4" y="70.7">ADC6</text>
<text x="159.7" y="69.6">19</text>
<text x="159.7" y="67">28</text>
<text x="115.8" y="77.2">8</text>
<text x="115.8" y="72.1">7</text>
<text x="121.6" y="73.2">PB6(XTAL1/TOSC1)</text>
<text x="149.4" y="73.2">ADC7</text>
<text x="159.7" y="77.2">30</text>
<text x="159.7" y="72.1">22</text>
<text x="121.6" y="78.3">PB7(XTAL2/TOSC2)</text>
<text x="144.9" y="83.4">PD2(INT0)</text>
<text x="145.1" y="78.3">PD0(RXD)</text>
<text x="145.3" y="80.8">PD1(TXD)</text>
<text x="159.7" y="82.3">32</text>
<text x="159.7" y="79.7">31</text>
<text x="114.6" y="87.3">21</text>
<text x="115.8" y="84.8">3</text>
<text x="115.8" y="89.9">4</text>
<text x="121.6" y="85.9">GND</text>
<text x="121.6" y="88.4">GND</text>
<text x="142.1" y="88.4">PD4(XCK/T0)</text>
<text x="144.9" y="85.9">PD3(INT1)</text>
<text x="159.7" y="89.9">9</text>
<text x="159.7" y="87.3">2</text>
<text x="159.7" y="84.8">1</text>
<text x="53" y="92.4">3</text>
<text x="53" y="95">4</text>
<text x="60" y="92.4">1</text>
<text x="60" y="95">2</text>
<text x="115.8" y="92.4">6</text>
<text x="121.6" y="91">VCC</text>
<text x="121.6" y="93.5">VCC</text>
<text x="144.8" y="93.5">PD6(AIN0)</text>
<text x="147" y="91">PD5(T1)</text>
<text x="159.7" y="95">11</text>
<text x="159.7" y="92.4">10</text>
<text x="251.6" y="95">1</text>
<text x="144.8" y="96.1">PD7(AIN1)</text>
<text x="146.1" y="101.1">PB0(ICP)</text>
<text x="159.7" y="100">12</text>
<text x="251.6" y="97.5">2</text>
<text x="140.5" y="106.2">PB2(SS/OC1B)</text>
<text x="143.9" y="103.7">PB1(OC1A)</text>
<text x="159.7" y="107.7">15</text>
<text x="159.7" y="105.1">14</text>
<text x="159.7" y="102.6">13</text>
<text x="139.3" y="108.8">PB3(MOSI/OC2)</text>
<text x="144.3" y="111.3">PB4(MISO)</text>
<text x="145.3" y="113.8">PB5(SCK)</text>
<text x="159.7" y="112.7">17</text>
<text x="159.7" y="110.2">16</text>
<text x="53" y="115.3">3</text>
<text x="53" y="117.8">4</text>
<text x="60" y="115.3">1</text>
<text x="60" y="117.8">2</text>
<text x="167.9" y="125.4">1</text>
<text x="167.9" y="127.9">2</text>
<text x="46.7" y="135.6">6</text>
<text x="251.6" y="135.6">1</text>
<text x="46.7" y="143.2">3</text>
<text x="46.7" y="140.6">4</text>
<text x="46.7" y="138.1">5</text>
<text x="251.6" y="138.1">2</text>
<text x="46.7" y="148.3">1</text>
<text x="46.7" y="145.7">2</text>
<text x="49.3" y="163.5">3</text>
<text x="49.3" y="166">2</text>
<text x="75.9" y="163.5">1</text>
<text x="79.8" y="164.6">VI</text>
<text x="87.2" y="164.6">VO</text>
<text x="93" y="163.5">3</text>
<text x="49.3" y="168.6">1</text>
<text x="83" y="168.1">GND</text>
<text x="84.7" y="170.5" transform="rotate(-90 84.7 170.5)">2</text>
</g>
<g font-size="1.8" fill="#808080">
<text x="119.3" y="52.1">U2</text>
<text x="125.6" y="52.2">MCU-ATMEGA328P-AU(TQFP32)</text>
<text x="59.2" y="164.5">POWER</text>
<text x="116.8" y="164.5">VCC</text>
</g>
<g font-size="1.4" fill="#808080">
<text x="40.3" y="35.4">GND</text>
<text x="164.5" y="34.3">R3</text>
<text x="164.8" y="30.3">1k</text>
<text x="187.6" y="31.8">GND</text>
<text x="220.3" y="34.3">R5</text>
<text x="220.7" y="30.3">1k</text>
<text x="243.4" y="31.8">GND</text>
<text x="53.9" y="38.5" transform="rotate(-90 53.9 38.5)">22pF</text>
<text x="58.8" y="38.7" transform="rotate(-90 58.8 38.7)">C121</text>
<text x="68.3" y="40.7" transform="rotate(-90 68.3 40.7)">Q11</text>
<text x="164.5" y="42">R4</text>
<text x="164.8" y="37.9">1k</text>
<text x="187.6" y="39.5">GND</text>
<text x="220.3" y="42">R6</text>
<text x="220.7" y="37.9">1k</text>
<text x="243.4" y="39.5">GND</text>
<text x="40.3" y="45.6">GND</text>
<text x="53.9" y="48.7" transform="rotate(-90 53.9 48.7)">22pF</text>
<text x="58.8" y="48.9" transform="rotate(-90 58.8 48.9)">C122</text>
<text x="106.6" y="53.2">R101</text>
<text x="40.3" y="55.7">GND</text>
<text x="53.9" y="59.6" transform="rotate(-90 53.9 59.6)">100nF</text>
<text x="58.8" y="59" transform="rotate(-90 58.8 59)">C108</text>
<text x="76.2" y="54.7">VCC</text>
<text x="93.5" y="55.7">VCC</text>
<text x="106.9" y="57.5">10k</text>
<text x="220.6" y="56.4" transform="rotate(-90 220.6 56.4)">VCC</text>
<text x="40.3" y="65.9">GND</text>
<text x="76.2" y="64.9">VCC</text>
<text x="103.6" y="65.9">VCC</text>
<text x="103.8" y="60.8">GND</text>
<text x="103.8" y="63.3">GND</text>
<text x="53.9" y="69.8" transform="rotate(-90 53.9 69.8)">100nF</text>
<text x="58.8" y="69.2" transform="rotate(-90 58.8 69.2)">C106</text>
<text x="40.3" y="76">GND</text>
<text x="76.2" y="75">VCC</text>
<text x="206.9" y="77.5">100</text>
<text x="206.9" y="73.5">R7</text>
<text x="53.9" y="79.9" transform="rotate(-90 53.9 79.9)">100nF</text>
<text x="58.8" y="79.3" transform="rotate(-90 58.8 79.3)">C105</text>
<text x="219.7" y="82.6">R11</text>
<text x="219.8" y="78.5">100</text>
<text x="57.1" y="87.7">S1</text>
<text x="103.8" y="88.7">GND</text>
<text x="103.8" y="86.1">GND</text>
<text x="228.2" y="87.7">GND</text>
<text x="40.3" y="93.8">GND</text>
<text x="103.6" y="93.8">VCC</text>
<text x="103.6" y="91.2">VCC</text>
<text x="40.2" y="101.4">VCC</text>
<text x="58.4" y="98.6">10k</text>
<text x="220.6" y="97" transform="rotate(-90 220.6 97)">VCC</text>
<text x="59.1" y="102.9">R1</text>
<text x="57.1" y="110.5">S2</text>
<text x="40.3" y="116.6">GND</text>
<text x="206.9" y="118.2">100</text>
<text x="206.9" y="114.1">R8</text>
<text x="219.8" y="119.2">100</text>
<text x="40.2" y="124.2">VCC</text>
<text x="58.4" y="121.5">10k</text>
<text x="59.1" y="125.7">R2</text>
<text x="219.6" y="123.2">R12</text>
<text x="136.8" y="127.5" transform="rotate(-90 136.8 127.5)">VCC</text>
<text x="147" y="130.2">C3</text>
<text x="228.2" y="128.3">GND</text>
<text x="63.2" y="135.9">GND</text>
<text x="147" y="135">22pF</text>
<text x="220.6" y="137.6" transform="rotate(-90 220.6 137.6)">VCC</text>
<text x="68.8" y="138.5">VCC</text>
<text x="123.1" y="147.1">R10</text>
<text x="123.1" y="151.2">100</text>
<text x="136.1" y="152.2">100</text>
<text x="206.9" y="154.7">R9</text>
<text x="135.8" y="156.2">R14</text>
<text x="144.4" y="161.3">GND</text>
<text x="206.9" y="158.7">100</text>
<text x="219.8" y="159.8">100</text>
<text x="219.6" y="163.8">R13</text>
<text x="228.2" y="168.9">GND</text>
</g>
<g font-size="1.1" fill="#808080">
<text x="73.4" y="34.8">CLK1</text>
<text x="153.8" y="32.2">D2</text>
<text x="209.6" y="32.2">D4</text>
<text x="153.8" y="39.8">D3</text>
<text x="208" y="39.8">D1/TX</text>
<text x="73.4" y="44.9">CLK2</text>
<text x="111.4" y="52.5">RESET</text>
<text x="167.3" y="57.6">A1</text>
<text x="167.3" y="55.1">A0</text>
<text x="167.3" y="65.2">A4/SCL</text>
<text x="167.3" y="62.7">A3</text>
<text x="167.3" y="60.2">A2</text>
<text x="167.3" y="70.3">A6</text>
<text x="167.3" y="67.8">A5/SCL</text>
<text x="106.7" y="72.8">CLK1</text>
<text x="106.7" y="77.9">CLK2</text>
<text x="167.3" y="77.9">D0/RX</text>
<text x="167.3" y="72.8">A7</text>
<text x="194.4" y="75.4">D9</text>
<text x="167.3" y="80.4">D1/TX</text>
<text x="167.3" y="83">D2</text>
<text x="167.3" y="85.5">D3</text>
<text x="167.3" y="88.1">D4</text>
<text x="75.9" y="93.1">A0</text>
<text x="167.3" y="90.6">D5</text>
<text x="167.3" y="93.1">D6</text>
<text x="167.3" y="95.7">D7</text>
<text x="167.3" y="100.8">D8</text>
<text x="167.3" y="103.3">D9</text>
<text x="167.3" y="105.8">D10</text>
<text x="167.3" y="113.5">D13/SCK</text>
<text x="167.3" y="110.9">D12/MISO</text>
<text x="167.3" y="108.4">D11/MOSI</text>
<text x="75.9" y="116">A1</text>
<text x="194.4" y="116">D8</text>
<text x="60.7" y="141.4">RESET</text>
<text x="60.7" y="143.9">D13/SCK</text>
<text x="60.7" y="146.5">D12/MISO</text>
<text x="60.7" y="149">D11/MOSI</text>
<text x="110.6" y="149">D6</text>
<text x="194.4" y="156.6">D7</text>
</g>
</svg>
